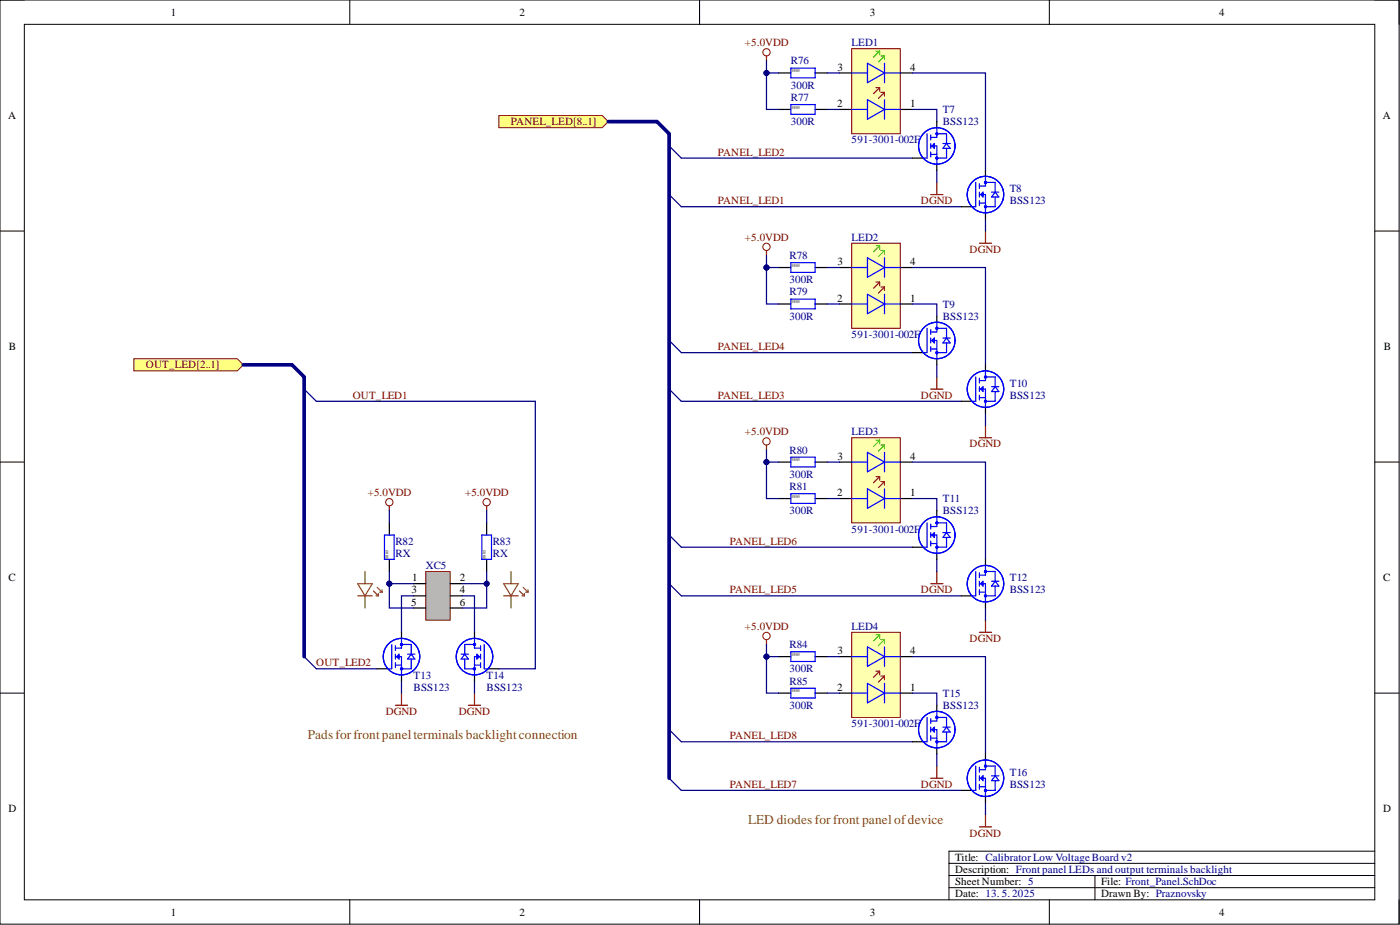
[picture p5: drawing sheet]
<svg xmlns="http://www.w3.org/2000/svg" width="292mm" height="193mm" viewBox="0 0 292 193" stroke-linecap="round" stroke-linejoin="round" font-family="sans-serif">
<g fill="none" stroke="#000" stroke-width=".21">
<path d="M0 0h291.9v192.8h-291.9zM0 0h5.1M5.1 5.1h281.7v182.6h-281.7zM73 0v5.1M146 0v5.1M218.9 0v5.1M286.8 0h5.1v5.1M0 48.2h5.1M286.8 48.2h5.1M0 96.4h5.1M286.8 96.4h5.1M0 144.6h5.1"/>
<path d="M286.8 144.6h5.1M286.8 177.6h-88.8v10.1M73 187.7v5.1M146 187.7v5.1M198 182.6h88.8M198 180.1h88.8M198 185.2h88.8M218.9 187.7v5.1M228.5 182.6v5.1M291.9 187.7v5.1"/>
</g>
<path d="M195.5 38.1v2.5M194.2 40.6h2.5M204.3 50.7h2.6M205.6 48.2v2.5M82.5 147.1h2.5M83.8 144.6v2.5M97.7 147.1h2.6M99 144.6v2.5" fill="none" stroke="#800000" stroke-width=".25"/>
<g fill="none" stroke="#7f6000" stroke-width=".25">
<path d="M76.2 119.2v2.6M106.6 119.2v2.6M74.6 121.8h3.1l-1.5 2.5zM74.6 124.3h3.1M76.2 124.3v2.5M77.9 123.3l1 1M78.4 124.3h.5M78.7 122.5l1 1M78.9 123.8v.5M79.2 123.5h.5M79.7 123v.5M105.1 121.8h3l-1.5 2.5z"/>
<path d="M105.1 124.3h3M106.6 124.3v2.5M108.4 123.3l1 1M108.9 124.3h.5M109.2 122.5l1 1M109.4 123.8v.5M109.7 123.5h.5M110.2 123v.5"/>
</g>
<path d="M104.1 24.1h21.6l1.2 1.3-1.2 1.2h-21.6z" fill-rule="evenodd" fill="#ffff80"/>
<path d="M104.1 24.1h21.6l1.2 1.3-1.2 1.2h-21.6z" fill="none" stroke="#800000" stroke-width=".21"/>
<path d="M195.5 78.6v2.6M194.2 81.2h2.5M204.3 91.3h2.6M205.6 88.8v2.5M195.5 119.2v2.6M194.2 121.8h2.5M204.3 131.9h2.6M205.6 129.4v2.5M195.5 159.8v2.6M194.2 162.4h2.5M204.3 172.5h2.6M205.6 170v2.5" fill="none" stroke="#800000" stroke-width=".25"/>
<path d="M139.6 30.4l2.6 2.6M139.6 40.6l2.6 2.5M139.6 71l2.6 2.6M139.6 81.2l2.6 2.5M139.6 111.6l2.6 2.6M139.6 121.8l2.6 2.5M139.6 152.2l2.6 2.5M139.6 162.4l2.6 2.5" fill="none" stroke="#000080" stroke-width=".25"/>
<path d="M27.9 74.8h21.6l1.3 1.3-1.3 1.3h-21.6z" fill-rule="evenodd" fill="#ffff80"/>
<path d="M27.9 74.8h21.6l1.3 1.3-1.3 1.3h-21.6z" fill="none" stroke="#800000" stroke-width=".21"/>
<path d="M63.5 81.2l2.5 2.5M63.5 137l2.5 2.5" fill="none" stroke="#000080" stroke-width=".25"/>
<path d="M177.7 10.1h10.1v17.8h-10.1z" fill-rule="evenodd" fill="#ffffb0"/>
<path d="M177.7 10.1h10.1v17.8h-10.1z" fill="none" stroke="#800000" stroke-width=".21"/>
<path d="M175.2 15.2h2.5M187.8 15.2h2.6M175.2 22.8h2.5M187.8 22.8h2.6" fill="none" stroke="#000" stroke-width=".25"/>
<path d="M177.7 15.2h3.3M181 13.2l3.5 2-3.5 2.1zM184.5 13.2v4.1M184.5 15.2h3.3M177.7 22.8h3.3M181 20.8l3.5 2-3.5 2.1zM184.5 20.8v4.1M184.5 22.8h3.3" fill="none" stroke="#00f" stroke-width=".25"/>
<path d="M182.8 10.7h.7M183.5 10.7l-1.2 1.2M183.5 10.7v.7M183.8 11.7h.7M184.5 11.7l-1.2 1.2M184.5 11.7v.7" fill="none" stroke="#4dc419" stroke-width=".25"/>
<path d="M182.8 18.3h.7M183.5 18.3l-1.2 1.2M183.5 18.3v.7M183.8 19.3h.7M184.5 19.3l-1.2 1.2M184.5 19.3v.7" fill="none" stroke="#f00" stroke-width=".25"/>
<path d="M177.7 131.9h10.1v17.8h-10.1z" fill-rule="evenodd" fill="#ffffb0"/>
<path d="M177.7 131.9h10.1v17.8h-10.1z" fill="none" stroke="#800000" stroke-width=".21"/>
<path d="M175.2 137h2.5M187.8 137h2.6M175.2 144.6h2.5M187.8 144.6h2.6" fill="none" stroke="#000" stroke-width=".25"/>
<path d="M177.7 137h3.3M181 135l3.5 2-3.5 2zM184.5 135v4M184.5 137h3.3M177.7 144.6h3.3M181 142.6l3.5 2-3.5 2zM184.5 142.6v4M184.5 144.6h3.3" fill="none" stroke="#00f" stroke-width=".25"/>
<path d="M182.8 132.4h.7M183.5 132.4l-1.2 1.3M183.5 132.4v.8M183.8 133.4h.7M184.5 133.4l-1.2 1.3M184.5 133.4v.8" fill="none" stroke="#4dc419" stroke-width=".25"/>
<path d="M182.8 140h.7M183.5 140l-1.2 1.3M183.5 140v.8M183.8 141h.7M184.5 141l-1.2 1.3M184.5 141v.8" fill="none" stroke="#f00" stroke-width=".25"/>
<path d="M177.7 91.3h10.1v17.8h-10.1z" fill-rule="evenodd" fill="#ffffb0"/>
<path d="M177.7 91.3h10.1v17.8h-10.1z" fill="none" stroke="#800000" stroke-width=".21"/>
<path d="M175.2 96.4h2.5M187.8 96.4h2.6M175.2 104h2.5M187.8 104h2.6" fill="none" stroke="#000" stroke-width=".25"/>
<path d="M177.7 96.4h3.3M181 94.4l3.5 2-3.5 2zM184.5 94.4v4M184.5 96.4h3.3M177.7 104h3.3M181 102l3.5 2-3.5 2zM184.5 102v4M184.5 104h3.3" fill="none" stroke="#00f" stroke-width=".25"/>
<path d="M182.8 91.8h.7M183.5 91.8l-1.2 1.3M183.5 91.8v.8M183.8 92.8h.7M184.5 92.8l-1.2 1.3M184.5 92.8v.8" fill="none" stroke="#4dc419" stroke-width=".25"/>
<path d="M182.8 99.4h.7M183.5 99.4l-1.2 1.3M183.5 99.4v.8M183.8 100.5h.7M184.5 100.5l-1.2 1.2M184.5 100.5v.7" fill="none" stroke="#f00" stroke-width=".25"/>
<path d="M177.7 50.7h10.1v17.8h-10.1z" fill-rule="evenodd" fill="#ffffb0"/>
<g fill="none" stroke="#800000" stroke-width=".21">
<path d="M177.7 50.7h10.1v17.8h-10.1z"/>
<circle cx="159.9" cy="10.9" r=".76"/>
<circle cx="159.9" cy="51.5" r=".76"/>
<circle cx="159.9" cy="92.1" r=".76"/>
<circle cx="81.2" cy="104.8" r=".76"/>
<circle cx="101.5" cy="104.8" r=".76"/>
<circle cx="159.9" cy="132.7" r=".76"/>
</g>
<g fill="none" stroke="#000" stroke-width=".25">
<path d="M162.5 15.2h2.5M170.1 15.2h2.5M162.5 22.8h2.5M170.1 22.8h2.5M162.5 55.8h2.5M170.1 55.8h2.5M175.2 55.8h2.5M187.8 55.8h2.6M162.5 63.4h2.5M170.1 63.4h2.5M175.2 63.4h2.5M187.8 63.4h2.6"/>
<path d="M162.5 96.4h2.5M170.1 96.4h2.5M81.2 109.1v2.5M81.2 116.7v2.5M101.5 109.1v2.5M101.5 116.7v2.5M162.5 104h2.5M170.1 104h2.5M162.5 137h2.5M170.1 137h2.5M162.5 144.6h2.5M170.1 144.6h2.5"/>
</g>
<g fill="none" stroke="#00f" stroke-width=".25">
<path d="M165 14.2h5.1v2h-5.1zM165 21.8h5.1v2h-5.1zM165 54.8h5.1v2h-5.1zM177.7 55.8h3.3M181 53.8l3.5 2-3.5 2zM184.5 53.8v4M184.5 55.8h3.3M165 62.4h5.1v2h-5.1zM177.7 63.4h3.3M181 61.4l3.5 2-3.5 2zM184.5 61.4v4M184.5 63.4h3.3"/>
<path d="M165 95.4h5.1v2h-5.1zM80.2 111.6h2v5.1h-2zM100.5 111.6h2.1v5.1h-2.1zM165 103h5.1v2h-5.1zM165 136h5.1v2h-5.1zM165 143.6h5.1v2h-5.1z"/>
</g>
<path d="M182.8 51.2h.7M183.5 51.2l-1.2 1.3M183.5 51.2v.8M183.8 52.3h.7M184.5 52.3l-1.2 1.2M184.5 52.3v.7" fill="none" stroke="#4dc419" stroke-width=".25"/>
<path d="M182.8 58.9h.7M183.5 58.9l-1.2 1.2M183.5 58.9v.7M183.8 59.9h.7M184.5 59.9l-1.2 1.2M184.5 59.9v.7" fill="none" stroke="#f00" stroke-width=".25"/>
<path d="M159.9 11.7v1M159.9 52.3v1M159.9 92.8v1.1M81.2 105.5v1M101.5 105.5v1M159.9 133.4v1" fill="none" stroke="#800000" stroke-width=".25"/>
<path d="M88.8 119.2h5.1v10.2h-5.1z" fill-rule="evenodd" fill="#b7b7b7"/>
<path d="M88.8 119.2h5.1v10.2h-5.1z" fill="none" stroke="#800000" stroke-width=".21"/>
<path d="M86.3 121.8h2.5M86.3 124.3h2.5M86.3 126.8h2.5M93.9 121.8h2.6M93.9 124.3h2.6M93.9 126.8h2.6" fill="none" stroke="#000" stroke-width=".25"/>
<path d="M159.9 15.2h2.6" fill="none" stroke="#000080" stroke-width=".25"/>
<circle cx="159.9" cy="15.2" r=".51" fill="#000080"/>
<circle cx="159.9" cy="15.2" r=".51" fill="none" stroke="#000080" stroke-width=".21"/>
<path d="M159.9 15.2v7.6h2.6M172.6 15.2h2.6M190.4 15.2h15.2v20.3M172.6 22.8h2.6M195.5 35.5v2.6" fill="none" stroke="#000080" stroke-width=".25"/>
<circle cx="159.9" cy="15.2" r=".51" fill="#000080"/>
<circle cx="159.9" cy="15.2" r=".51" fill="none" stroke="#000080" stroke-width=".21"/>
<path d="M159.9 12.7v2.5" fill="none" stroke="#000080" stroke-width=".25"/>
<circle cx="159.9" cy="15.2" r=".51" fill="#000080"/>
<circle cx="159.9" cy="15.2" r=".51" fill="none" stroke="#000080" stroke-width=".21"/>
<path d="M190.4 22.8h5.1v2.6M159.9 55.8h2.6M205.6 45.7v2.5" fill="none" stroke="#000080" stroke-width=".25"/>
<circle cx="159.9" cy="55.8" r=".51" fill="#000080"/>
<circle cx="159.9" cy="55.8" r=".51" fill="none" stroke="#000080" stroke-width=".21"/>
<path d="M159.9 55.8v7.6h2.6M172.6 55.8h2.6M190.4 55.8h15.2v20.3M172.6 63.4h2.6M195.5 76.1v2.5" fill="none" stroke="#000080" stroke-width=".25"/>
<circle cx="159.9" cy="55.8" r=".51" fill="#000080"/>
<circle cx="159.9" cy="55.8" r=".51" fill="none" stroke="#000080" stroke-width=".21"/>
<path d="M159.9 53.3v2.5" fill="none" stroke="#000080" stroke-width=".25"/>
<circle cx="159.9" cy="55.8" r=".51" fill="#000080"/>
<circle cx="159.9" cy="55.8" r=".51" fill="none" stroke="#000080" stroke-width=".21"/>
<path d="M190.4 63.4h5.1v2.6M159.9 96.4h2.6M205.6 86.3v2.5" fill="none" stroke="#000080" stroke-width=".25"/>
<circle cx="159.9" cy="96.4" r=".51" fill="#000080"/>
<circle cx="159.9" cy="96.4" r=".51" fill="none" stroke="#000080" stroke-width=".21"/>
<path d="M159.9 96.4v7.6h2.6M172.6 96.4h2.6M190.4 96.4h15.2v20.3M172.6 104h2.6M195.5 116.7v2.5" fill="none" stroke="#000080" stroke-width=".25"/>
<circle cx="159.9" cy="96.4" r=".51" fill="#000080"/>
<circle cx="159.9" cy="96.4" r=".51" fill="none" stroke="#000080" stroke-width=".21"/>
<path d="M159.9 93.9v2.5" fill="none" stroke="#000080" stroke-width=".25"/>
<circle cx="159.9" cy="96.4" r=".51" fill="#000080"/>
<circle cx="159.9" cy="96.4" r=".51" fill="none" stroke="#000080" stroke-width=".21"/>
<path d="M190.4 104h5.1v2.5M159.9 137h2.6M205.6 126.8v2.6" fill="none" stroke="#000080" stroke-width=".25"/>
<circle cx="159.9" cy="137" r=".51" fill="#000080"/>
<circle cx="159.9" cy="137" r=".51" fill="none" stroke="#000080" stroke-width=".21"/>
<path d="M159.9 137v7.6h2.6M172.6 137h2.6M190.4 137h15.2v20.3M172.6 144.6h2.6M195.5 157.3v2.5" fill="none" stroke="#000080" stroke-width=".25"/>
<circle cx="159.9" cy="137" r=".51" fill="#000080"/>
<circle cx="159.9" cy="137" r=".51" fill="none" stroke="#000080" stroke-width=".21"/>
<path d="M159.9 134.4v2.6" fill="none" stroke="#000080" stroke-width=".25"/>
<circle cx="159.9" cy="137" r=".51" fill="#000080"/>
<circle cx="159.9" cy="137" r=".51" fill="none" stroke="#000080" stroke-width=".21"/>
<g fill="none" stroke="#000080" stroke-width=".25">
<path d="M142.2 33h48.2M142.2 43.1h58.3M142.2 73.6h48.2M142.2 83.7h58.3M81.2 106.5v2.6M101.5 106.5v2.6M142.2 114.2h48.2M66 139.5h12.7M81.2 121.8v5h5.1M86.3 124.3h-2.5v7.6M142.2 124.3h58.3M83.8 142.1v2.5"/>
<path d="M99 142.1v2.5M142.2 154.7h48.2M190.4 144.6h5.1v2.5M142.2 164.9h58.3M205.6 167.4v2.6"/>
</g>
<circle cx="81.2" cy="121.8" r=".51" fill="#000080"/>
<circle cx="81.2" cy="121.8" r=".51" fill="none" stroke="#000080" stroke-width=".21"/>
<path d="M81.2 121.8h5.1" fill="none" stroke="#000080" stroke-width=".25"/>
<circle cx="81.2" cy="121.8" r=".51" fill="#000080"/>
<circle cx="81.2" cy="121.8" r=".51" fill="none" stroke="#000080" stroke-width=".21"/>
<path d="M81.2 119.2v2.6" fill="none" stroke="#000080" stroke-width=".25"/>
<circle cx="81.2" cy="121.8" r=".51" fill="#000080"/>
<circle cx="81.2" cy="121.8" r=".51" fill="none" stroke="#000080" stroke-width=".21"/>
<path d="M101.5 119.2v7.6h-5M96.5 124.3h2.5v7.6" fill="none" stroke="#000080" stroke-width=".25"/>
<circle cx="101.5" cy="121.8" r=".51" fill="#000080"/>
<circle cx="101.5" cy="121.8" r=".51" fill="none" stroke="#000080" stroke-width=".21"/>
<path d="M96.5 121.8h5" fill="none" stroke="#000080" stroke-width=".25"/>
<circle cx="101.5" cy="121.8" r=".51" fill="#000080"/>
<circle cx="101.5" cy="121.8" r=".51" fill="none" stroke="#000080" stroke-width=".21"/>
<path d="M66 83.7h45.7v55.8h-7.6" fill="none" stroke="#000080" stroke-width=".25"/>
<path d="M126.9 25.4h10.2l2.5 2.5v134.5M50.8 76.1h10.1l2.6 2.5v58.4" fill="none" stroke="#000080" stroke-width=".76"/>
<g fill="none" stroke="#000" stroke-width=".25">
<path d="M190.4 33h2.1M195.5 25.4v1.2M195.5 34.2v1.3M205.6 35.5v1.3M200.5 43.1h2.2M205.6 44.4v1.3M190.4 73.6h2.1M195.5 66v1.2M195.5 74.8v1.3M205.6 76.1v1.3M200.5 83.7h2.2M205.6 85v1.3"/>
<path d="M190.4 114.2h2.1M195.5 106.5v1.3M195.5 115.4v1.3M205.6 116.7v1.3M78.7 139.5h2.1M83.8 131.9v1.3M99 131.9v1.3M101.9 139.5h2.2M200.5 124.3h2.2M205.6 125.6v1.2M83.8 140.8v1.3M99 140.8v1.3"/>
<path d="M190.4 154.7h2.1M195.5 147.1v1.3M195.5 156v1.3M205.6 157.3v1.2M200.5 164.9h2.2M205.6 166.2v1.2"/>
</g>
<g fill="none" stroke="#00f" stroke-width=".25">
<path d="M193.4 27.9v5.1h-.7M194.2 28.2v1M194.2 29.9v1.1M194.2 31.7v1M194.2 30.4h1.3v3.8M194.2 32.2h1.3M194.4 30.4l.6-.5v1.1zM195 30.2l-.3 .2 .3 .3M195.5 26.6v2.1h-1.3M195.5 27.9h2v2M196.7 29.9h1.6M197.5 31v2h-2"/>
<path d="M197.5 29.9l.8 1.1h-1.6zM203.6 38.1v5h-.8M204.3 38.3v1M205.6 36.8v2h-1.3M205.6 38.1h2v2M204.3 40.1v1M204.3 41.9v1M204.3 40.6h1.3v3.8M204.3 42.4h1.3M204.6 40.6l.5-.5v1zM205.1 40.3l-.2 .3 .2 .2M206.9 40.1h1.5"/>
<path d="M207.6 41.1v2h-2M207.6 40.1l.8 1h-1.5zM193.4 68.5v5.1h-.7M194.2 68.7v1.1M194.2 70.5v1M194.2 72.3v1M194.2 71h1.3v3.8M194.2 72.8h1.3M194.4 71l.6-.5v1zM195 70.8l-.3 .2 .3 .3M195.5 67.2v2.1h-1.3M195.5 68.5h2v2"/>
<path d="M196.7 70.5h1.6M197.5 71.5v2.1h-2M197.5 70.5l.8 1h-1.6zM203.6 78.6v5.1h-.8M204.3 78.9v1M205.6 77.4v2h-1.3M205.6 78.6h2v2.1M204.3 80.7v1M204.3 82.4v1.1M204.3 81.2h1.3v3.8M204.3 83h1.3M204.6 81.2l.5-.5v1z"/>
<path d="M205.1 80.9l-.2 .3 .2 .2M206.9 80.7h1.5M207.6 81.7v2h-2M207.6 80.7l.8 1h-1.5zM193.4 109.1v5.1h-.7M194.2 109.3v1M194.2 111.1v1M194.2 112.9v1M194.2 111.6h1.3v3.8M194.2 113.4h1.3M194.4 111.6l.6-.5v1zM195 111.4l-.3 .2 .3 .3"/>
<path d="M195.5 107.8v2h-1.3M195.5 109.1h2v2M196.7 111.1h1.6M197.5 112.1v2.1h-2M197.5 111.1l.8 1h-1.6zM203.6 119.2v5.1h-.8M204.3 119.5v1M205.6 118v2h-1.3M205.6 119.2h2v2.1M81.7 134.4v5.1h-.7M82.5 134.7v1M82.5 136.5v1"/>
<path d="M82.5 138.3v1M82.5 137h1.3v3.8M82.5 138.8h1.3M82.8 137l.5-.5v1zM83.3 136.7l-.3 .3 .3 .2M83.8 133.2v2h-1.3M83.8 134.4h2v2.1M85 136.5h1.6M85.8 137.5v2h-2M85.8 136.5l.8 1h-1.6zM96.2 136.5h1.5M97 137.5v2h2"/>
<path d="M97 136.5l.7 1h-1.5zM99 138.8h1.3M99 133.2v2h1.3M99 134.4h-2v2.1M99.5 136.5l.5 .5-.5 .5zM99.5 136.7l.3 .3-.3 .2M100.3 137h-1.3v3.8M100.3 134.7v1M100.3 136.5v1M100.3 138.3v1M101 134.4v5.1h.8M204.3 121.3v1"/>
<path d="M204.3 123v1M204.3 121.8h1.3v3.8M204.3 123.5h1.3M204.6 121.8l.5-.5v1zM205.1 121.5l-.2 .3 .2 .2M206.9 121.3h1.5M207.6 122.3v2h-2M207.6 121.3l.8 1h-1.5zM193.4 149.7v5h-.7M194.2 149.9v1M194.2 151.7v1M194.2 153.5v1"/>
<path d="M194.2 152.2h1.3v3.8M194.2 154h1.3M194.4 152.2l.6-.5v1zM195 152l-.3 .2 .3 .3M195.5 148.4v2h-1.3M195.5 149.7h2v2M196.7 151.7h1.6M197.5 152.7v2h-2M197.5 151.7l.8 1h-1.6zM203.6 159.8v5.1h-.8M205.6 158.5v2.1h-1.3M205.6 159.8h2v2"/>
<path d="M204.3 160.1v1M204.3 161.8v1.1M204.3 163.6v1M204.3 162.4h1.3v3.8M204.3 164.1h1.3M204.6 162.4l.5-.6v1.1zM205.1 162.1l-.2 .3 .2 .2M206.9 161.8h1.5M207.6 162.9v2h-2M207.6 161.8l.8 1.1h-1.5z"/>
<circle cx="195.5" cy="30.4" r="3.8"/>
<circle cx="195.5" cy="27.9" r=".21"/>
<circle cx="195.5" cy="33" r=".21"/>
<circle cx="205.6" cy="38.1" r=".21"/>
<circle cx="205.6" cy="40.6" r="3.8"/>
<circle cx="205.6" cy="43.1" r=".21"/>
<circle cx="195.5" cy="71" r="3.8"/>
<circle cx="195.5" cy="68.5" r=".21"/>
<circle cx="195.5" cy="73.6" r=".21"/>
<circle cx="205.6" cy="78.6" r=".21"/>
<circle cx="205.6" cy="81.2" r="3.8"/>
<circle cx="205.6" cy="83.7" r=".21"/>
<circle cx="195.5" cy="111.6" r="3.8"/>
<circle cx="195.5" cy="114.2" r=".21"/>
<circle cx="195.5" cy="109.1" r=".21"/>
<circle cx="205.6" cy="119.2" r=".21"/>
<circle cx="83.8" cy="137" r="3.8"/>
<circle cx="83.8" cy="139.5" r=".2"/>
<circle cx="83.8" cy="134.5" r=".2"/>
<circle cx="99" cy="137" r="3.8"/>
<circle cx="99" cy="139.5" r=".2"/>
<circle cx="99" cy="134.5" r=".2"/>
<circle cx="205.6" cy="121.8" r="3.8"/>
<circle cx="205.6" cy="124.3" r=".21"/>
<circle cx="195.5" cy="152.2" r="3.8"/>
<circle cx="195.5" cy="154.7" r=".21"/>
<circle cx="195.5" cy="149.7" r=".21"/>
<circle cx="205.6" cy="159.8" r=".21"/>
<circle cx="205.6" cy="162.4" r="3.8"/>
<circle cx="205.6" cy="164.9" r=".21"/>
</g>
<g font-size="2.8" fill="#7f6000">
<text x="64.2" y="154.2">Padsforfrontpanelterminals backlightconnection</text>
<text x="156.1" y="171.9">LED diodes for front panel ofdevice</text>
</g>
<g font-size="2.3">
<text x="35.6" y="3.3">1</text>
<text x="108.4" y="3.3">2</text>
<text x="181.5" y="3.3">3</text>
<text x="254.3" y="3.3">4</text>
<text x="174.7" y="14.7">3</text>
<text x="189.9" y="14.7">4</text>
<text x="174.6" y="22.3">2</text>
<text x="189.9" y="22.3">1</text>
<text x="1.7" y="24.9">A</text>
<text x="288.5" y="24.9">A</text>
<text x="174.7" y="55.3">3</text>
<text x="189.9" y="55.3">4</text>
<text x="174.6" y="62.9">2</text>
<text x="189.9" y="62.9">1</text>
<text x="1.9" y="73.1">B</text>
<text x="288.7" y="73.1">B</text>
<text x="174.7" y="95.9">3</text>
<text x="189.9" y="95.9">4</text>
<text x="174.6" y="103.5">2</text>
<text x="189.9" y="103.5">1</text>
<text x="1.8" y="121.3">C</text>
<text x="85.9" y="123.8">3</text>
<text x="86" y="121.3">1</text>
<text x="96" y="121.3">2</text>
<text x="96" y="123.8">4</text>
<text x="288.6" y="121.3">C</text>
<text x="85.8" y="126.3">5</text>
<text x="96" y="126.3">6</text>
<text x="174.7" y="136.5">3</text>
<text x="189.9" y="136.5">4</text>
<text x="174.6" y="144.1">2</text>
<text x="189.9" y="144.1">1</text>
<text x="1.8" y="169.5">D</text>
<text x="288.6" y="169.5">D</text>
<text x="199.3" y="179.6">Title: Calibrator Low Voltage Board v2</text>
<text x="199.3" y="182.1">Description: Front panel LEDs and output terminals backlight</text>
<text x="199.3" y="184.7">Sheet Number: 5</text>
<text x="229.7" y="184.7">File: Front_Panel.SchDoc</text>
<text x="35.6" y="191">1</text>
<text x="108.4" y="191">2</text>
<text x="181.5" y="191">3</text>
<text x="199.3" y="187.2">Date: 13. 5. 2025</text>
<text x="229.7" y="187.2">Drawn By: Praznovsky</text>
<text x="254.3" y="191">4</text>
</g>
<g font-size="2.3" fill="#800000">
<text x="155.4" y="9.6">+5.0VDD</text>
<text x="106.6" y="26.1">PANEL_LED[8..1]</text>
<text x="149.8" y="32.5">PANEL_LED2</text>
<text x="149.8" y="42.6">PANEL_LED1</text>
<text x="192.2" y="42.6">DGND</text>
<text x="155.4" y="50.2">+5.0VDD</text>
<text x="202.3" y="52.8">DGND</text>
<text x="30.5" y="76.9">OUT_LED[2..1]</text>
<text x="149.8" y="73.1">PANEL_LED4</text>
<text x="73.6" y="83.2">OUT_LED1</text>
<text x="149.8" y="83.2">PANEL_LED3</text>
<text x="192.2" y="83.2">DGND</text>
<text x="155.4" y="90.8">+5.0VDD</text>
<text x="202.3" y="93.4">DGND</text>
<text x="76.7" y="103.5">+5.0VDD</text>
<text x="97.1" y="103.5">+5.0VDD</text>
<text x="152.3" y="113.6">PANEL_LED6</text>
<text x="152.3" y="123.8">PANEL_LED5</text>
<text x="192.2" y="123.8">DGND</text>
<text x="155.4" y="131.4">+5.0VDD</text>
<text x="202.3" y="133.9">DGND</text>
<text x="66" y="139">OUT_LED2</text>
<text x="80.5" y="149.2">DGND</text>
<text x="95.7" y="149.2">DGND</text>
<text x="152.3" y="154.2">PANEL_LED8</text>
<text x="152.3" y="164.4">PANEL_LED7</text>
<text x="192.2" y="164.4">DGND</text>
<text x="202.3" y="174.5">DGND</text>
</g>
<g font-size="2.3" fill="#000080">
<text x="177.7" y="9.6">LED1</text>
<text x="165" y="13.4">R76</text>
<text x="165" y="18.5">300R</text>
<text x="165" y="21.1">R77</text>
<text x="196.7" y="23.6">T7</text>
<text x="165" y="26.1">300R</text>
<text x="177.7" y="29.9">591-3001-002F</text>
<text x="196.7" y="26.1">BSS123</text>
<text x="210.7" y="40.1">T8</text>
<text x="210.7" y="42.6">BSS123</text>
<text x="177.7" y="50.2">LED2</text>
<text x="164.7" y="54">R78</text>
<text x="164.7" y="59.1">300R</text>
<text x="164.7" y="61.6">R79</text>
<text x="196.7" y="64.2">T9</text>
<text x="164.7" y="66.7">300R</text>
<text x="177.7" y="70.5">591-3001-002F</text>
<text x="196.7" y="66.7">BSS123</text>
<text x="210.7" y="80.7">T10</text>
<text x="210.7" y="83.2">BSS123</text>
<text x="164.7" y="94.6">R80</text>
<text x="177.7" y="90.8">LED3</text>
<text x="164.7" y="99.7">300R</text>
<text x="164.7" y="102.2">R81</text>
<text x="164.7" y="107.3">300R</text>
<text x="196.7" y="104.8">T11</text>
<text x="196.7" y="107.3">BSS123</text>
<text x="82.5" y="113.6">R82</text>
<text x="102.8" y="113.6">R83</text>
<text x="177.7" y="111.1">591-3001-002F</text>
<text x="82.5" y="116.2">RX</text>
<text x="88.8" y="118.7">XC5</text>
<text x="102.8" y="116.2">RX</text>
<text x="210.7" y="121.3">T12</text>
<text x="210.7" y="123.8">BSS123</text>
<text x="177.7" y="131.4">LED4</text>
<text x="164.7" y="135.2">R84</text>
<text x="86.3" y="141.6">T13</text>
<text x="101.5" y="141.6">T14</text>
<text x="164.7" y="140.3">300R</text>
<text x="164.7" y="142.8">R85</text>
<text x="86.3" y="144.1">BSS123</text>
<text x="101.5" y="144.1">BSS123</text>
<text x="164.7" y="147.9">300R</text>
<text x="196.7" y="145.4">T15</text>
<text x="196.7" y="147.9">BSS123</text>
<text x="177.7" y="151.7">591-3001-002F</text>
<text x="210.7" y="161.8">T16</text>
<text x="210.7" y="164.4">BSS123</text>
</g>
<g font-size=".9" fill="#666">
<text x="165.1" y="15.1">0805</text>
<text x="165.1" y="22.7">0805</text>
<text x="165.1" y="55.6">0805</text>
<text x="165.1" y="63.3">0805</text>
<text x="165.1" y="96.2">0805</text>
<text x="165.1" y="103.8">0805</text>
<text x="81.1" y="116.6" transform="rotate(-90 81.1 116.6)">0805</text>
<text x="101.4" y="116.6" transform="rotate(-90 101.4 116.6)">0805</text>
<text x="165.1" y="136.8">0805</text>
<text x="165.1" y="144.4">0805</text>
</g>
</svg>
